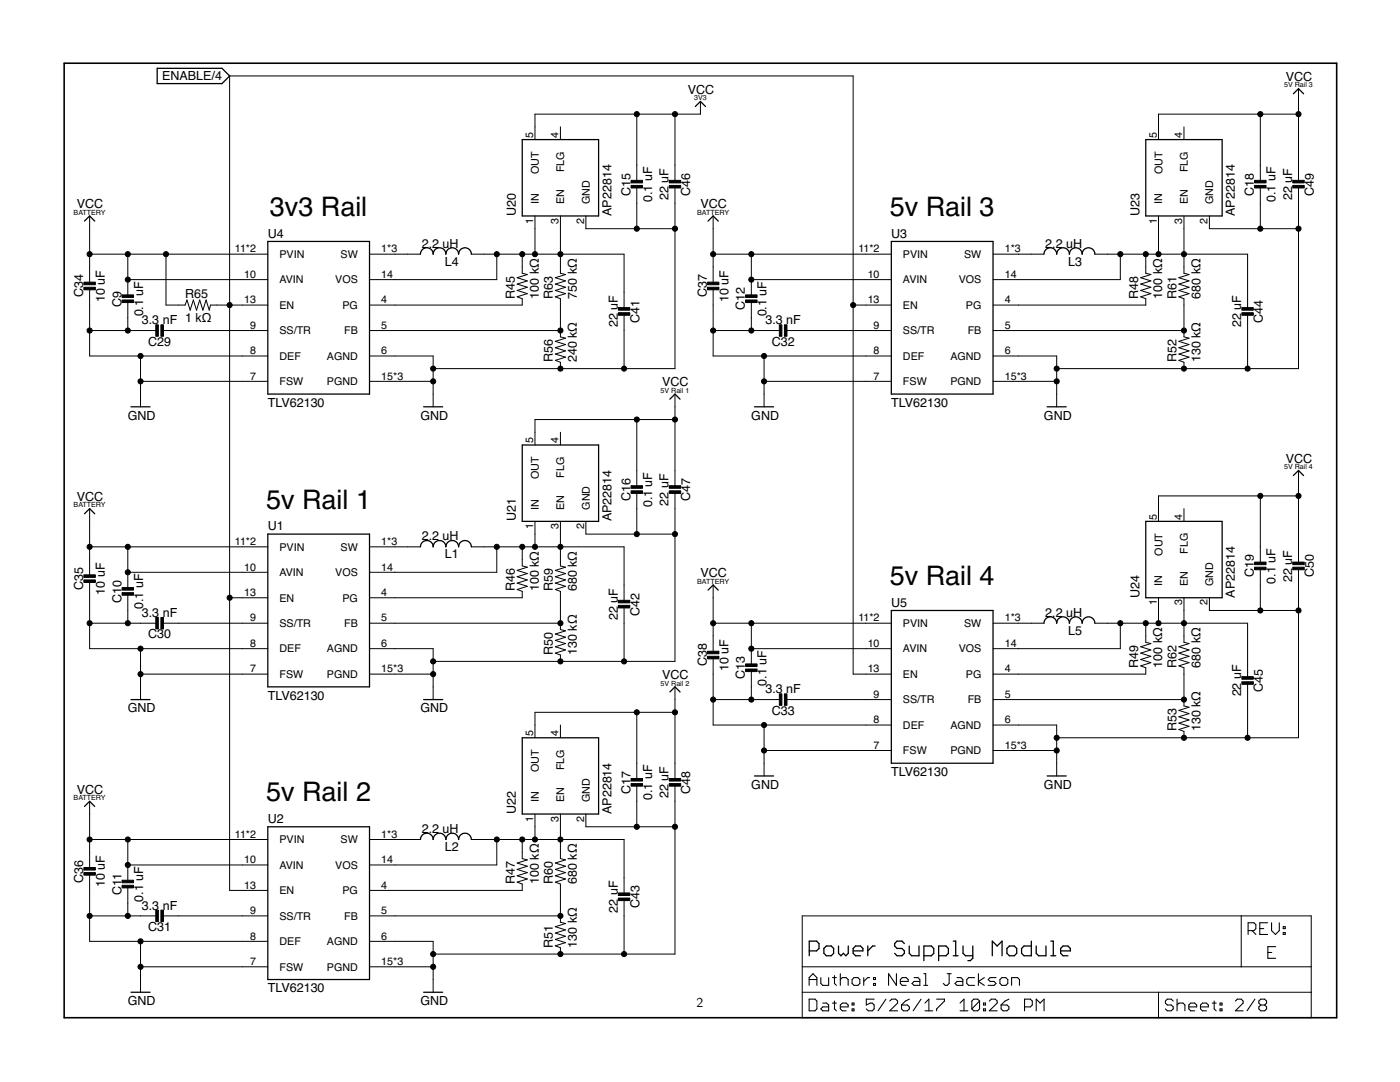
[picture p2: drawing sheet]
<svg xmlns="http://www.w3.org/2000/svg" width="279mm" height="216mm" viewBox="0 0 279 216" stroke-linecap="round" stroke-linejoin="round" font-family="sans-serif">
<g fill="none" stroke="#000" stroke-width=".25">
<path d="M31.4 13.6h12.9l1.5 1.6-1.5 1.5h-12.9zM258.1 18.7l1-1 1.1 1M104.2 27.9h15.3v15.2h-15.3zM138.8 21.3l1-1.1 1 1.1M228.7 27.9h15.2v15.2h-15.2zM16.9 44.1l1-1 1 1M53.4 48.2h20.3v30.4h-20.3zM83.9 50.7a1.27 1.27 0 0 1 1.3-1.3 1.27 1.27 0 0 1 1.2 1.3 1.27 1.27 0 0 1 1.3-1.3 1.27 1.27 0 0 1 1.3 1.3 1.27 1.27 0 0 1 1.3-1.3 1.27 1.27 0 0 1 1.2 1.3 1.27 1.27 0 0 1 1.3-1.3 1.27 1.27 0 0 1 1.3 1.3M141.3 44.1l1-1 1 1M177.9 48.2h20.3v30.4h-20.3zM208.3 50.7a1.27 1.27 0 0 1 1.3-1.3 1.27 1.27 0 0 1 1.3 1.3 1.27 1.27 0 0 1 1.3-1.3 1.27 1.27 0 0 1 1.2 1.3 1.27 1.27 0 0 1 1.3-1.3 1.27 1.27 0 0 1 1.3 1.3 1.27 1.27 0 0 1 1.2-1.3 1.27 1.27 0 0 1 1.3 1.3M133.7 79.7l1-1.1 1 1.1"/>
<path d="M26.1 81.2h3.9M84.5 81.2h3.8M104.2 88.8h15.3v15.2h-15.3zM150.6 81.2h3.8M209 81.2h3.8M258.1 94.9l1-1 1.1 1M16.9 102.5l1-1 1 1M53.4 106.6h20.3v30.5h-20.3zM83.9 109.1a1.27 1.27 0 0 1 1.3-1.2 1.27 1.27 0 0 1 1.2 1.2 1.27 1.27 0 0 1 1.3-1.2 1.27 1.27 0 0 1 1.3 1.2 1.27 1.27 0 0 1 1.3-1.2 1.27 1.27 0 0 1 1.2 1.2 1.27 1.27 0 0 1 1.3-1.2 1.27 1.27 0 0 1 1.3 1.2M141.3 117.8l1-1.1 1 1.1M228.7 104h15.2v15.3h-15.2zM26.1 139.6h3.9"/>
<path d="M84.5 139.6h3.8M133.7 138.1l1-1 1 1M177.9 121.8h20.3v30.5h-20.3zM208.3 124.4a1.27 1.27 0 0 1 1.3-1.3 1.27 1.27 0 0 1 1.3 1.3 1.27 1.27 0 0 1 1.3-1.3 1.27 1.27 0 0 1 1.2 1.3 1.27 1.27 0 0 1 1.3-1.3 1.27 1.27 0 0 1 1.3 1.3 1.27 1.27 0 0 1 1.2-1.3 1.27 1.27 0 0 1 1.3 1.3M104.2 147.2h15.3v15.2h-15.3zM150.6 154.8h3.8M209 154.8h3.8M16.9 160.9l1-1 1 1M53.4 165h20.3v30.5h-20.3zM83.9 167.5a1.27 1.27 0 0 1 1.3-1.2 1.27 1.27 0 0 1 1.2 1.2 1.27 1.27 0 0 1 1.3-1.2 1.27 1.27 0 0 1 1.3 1.2 1.27 1.27 0 0 1 1.3-1.2 1.27 1.27 0 0 1 1.2 1.2 1.27 1.27 0 0 1 1.3-1.2 1.27 1.27 0 0 1 1.3 1.2M26.1 198h3.9M84.5 198h3.8"/>
<path d="M161.5 189.7h1.5l.4-.4v-1l-.4-.5h-1.5v2.9M164.4 189.3l.5-.5h1l.5 .5v.9l-.5 .5h-1l-.5-.5zM167.3 188.8v1.4l.5 .5 .5-.5 .5 .5 .5-.5v-1.4M170.3 189.7h1.9v-.4l-.5-.5h-.9l-.5 .5v.9l.5 .5h.9M173.2 188.8v1.9M174.6 188.8h-.4l-1 .9M180.5 188.3l-.5-.5h-1l-.5 .5v.5l.5 .5h1l.5 .4v.5l-.5 .5h-1l-.5-.5M181.5 188.8v1.4l.4 .5h1.5v-1.9M184.4 190.7h1.5l.5-.5v-.9l-.5-.5h-1.5v2.9M187.3 190.7h1.5l.5-.5v-.9l-.5-.5h-1.5v2.9M190.2 187.8h.5v2.9M190.2 190.7h1"/>
<path d="M192.2 188.8v1.4l.5 .5h1.4M194.1 188.8v2.4l-.4 .5h-.5M198 190.7v-2.9l1 1 1-1v2.9M201 189.3l.4-.5h1l.5 .5v.9l-.5 .5h-1l-.4-.5zM205.8 187.8v2.9h-1.4l-.5-.5v-.9l.5-.5h1.4M206.8 188.8v1.4l.5 .5h1.4v-1.9M209.7 187.8h.5v2.9M209.7 190.7h1M211.7 189.7h1.9v-.4l-.5-.5h-.9l-.5 .5v.9l.5 .5h.9"/>
</g>
<path d="M12.8 12.6h254v190.5h-254z" fill="none" stroke="#000" stroke-width=".32"/>
<g fill="none" stroke="#000" stroke-width=".2">
<path d="M259.1 17.7v18.5M111.8 25.3v2.6M127.1 22.8v13.2M127.1 37.3v8.3M134.7 22.8v13.4M134.7 37.5v36.1h-48.3M139.8 20.2v2.6h-33v5.1M236.3 25.3v2.6M251.5 22.8v13.2M251.5 37.3v8.3M259.1 22.8h-27.9v5.1M259.1 37.5v36.1h-48.2"/>
<path d="M17.9 50.7h35.5M17.9 57.6v13.4h35.5M17.9 43.1v13.2M25.5 55.8h27.9M25.5 50.7v8.1M33.1 50.7v10.2h3.8l.4-1 .7 2 .6-2 .6 2 .7-2 .6 2 .6-2 .7 2 .2-1h11.4M73.7 50.7h10.2M94.1 50.7h30.4v10.9M99.1 50.7v5.1h-25.4M104.2 50.7v3.8l1 .3-2 .6 2 .6-2 .7 2 .6-2 .7 2 .6-2 .6 1 .4v1.3h-30.5M106.8 43.1v7.6M111.8 43.1v11.4l1.1 .3-2.1 .6 2.1 .6-2.1 .7 2.1 .6-2.1 .7 2.1 .6-2.1 .6 1 .4v7.6l1.1 .3-2.1 .6 2.1 .6-2.1 .7 2.1 .6-2.1 .7 2.1 .6-2.1 .6 1 .4v1.3"/>
<path d="M116.9 43.1v2.5h17.8M142.3 50.7h35.6M142.3 57.6v13.4h35.6M142.3 43.1v13.2M149.9 55.8h28M149.9 50.7v8.1M198.2 50.7h10.1M218.5 50.7h30.5v10.9M223.6 50.7v5.1h-25.4M228.7 50.7v3.8l1 .3-2.1 .6 2.1 .6-2.1 .7 2.1 .6-2.1 .7 2.1 .6-2.1 .6 1.1 .4v1.3h-30.5M231.2 43.1v7.6M236.3 43.1v11.4l1 .3-2 .6 2 .6-2 .7 2 .6-2 .7 2 .6-2 .6 1 .4v7.6l1 .3-2 .6 2 .6-2 .7 2 .6-2 .7 2 .6-2 .6 1 .4v1.3"/>
<path d="M241.4 43.1v2.5h17.7M17.9 66h13.2M25.5 60.1v5.9M28 76.1h25.4M28 71v10.2M32.4 66h21M73.7 66h38.1M73.7 71h12.7v10.2M73.7 76.1h12.7M124.5 62.9v10.7M134.7 78.6v18.6M142.3 66h13.2"/>
<path d="M149.9 60.1v5.9M152.5 76.1h25.4M152.5 71v10.2M156.8 66h21.1M170.3 60.9h7.6M198.2 66h38.1M198.2 71h12.7v10.2M198.2 76.1h12.7M249 62.9v10.7M111.8 86.3v2.5M127.1 83.7v13.2M127.1 98.2v8.4"/>
<path d="M134.7 83.7h-27.9v5.1M134.7 98.4v33.6h-48.3M251.5 99v13.2M259.1 99h-27.9v5M259.1 93.9v18.5M17.9 101.5v13.2M17.9 116v13.4h35.5M17.9 109.1h35.5M25.5 109.1v8.1M25.5 118.5v5.9M25.5 114.2h27.9M45.8 119.3h7.6"/>
<path d="M73.7 109.1h10.2M94.1 109.1h30.4v10.9M99.1 109.1v5.1h-25.4M104.2 109.1v3.8l1 .3-2 .6 2 .6-2 .7 2 .6-2 .7 2 .6-2 .6 1 .4v1.3h-30.5M106.8 104v5.1M111.8 104v8.9l1.1 .3-2.1 .6 2.1 .6-2.1 .7 2.1 .6-2.1 .7 2.1 .6-2.1 .6 1 .4v7.6l1.1 .3-2.1 .6 2.1 .6-2.1 .7 2.1 .6-2.1 .7 2.1 .6-2.1 .6 1 .4v1.3M116.9 104v2.6h17.8M142.3 116.7v13.2M231.2 119.3v5.1M236.3 101.5v2.5M236.3 119.3v8.9l1 .2-2 .7 2 .6-2 .6 2 .7-2 .6 2 .6-2 .7 1 .3v7.7l1 .2-2 .7 2 .6-2 .6 2 .7-2 .6 2 .6-2 .7 1 .3v1.3M241.4 119.3v2.5h17.7"/>
<path d="M251.5 113.4v8.4M259.1 113.7v33.5h-48.2M17.9 124.4h13.2M28 134.5h25.4M28 129.4v10.2M32.4 124.4h21M73.7 124.4h38.1M73.7 129.4h12.7v10.2M73.7 134.5h12.7M124.5 121.3v10.7M134.7 137.1v18.5M142.3 124.4h35.6"/>
<path d="M142.3 131.2v13.5h35.6M142.3 139.6h13.2M149.9 129.4h28M149.9 124.4v8.1M149.9 133.8v5.8M156.8 139.6h21.1M177.9 134.5h-7.6v-119.3h-124.5v162.5h7.6M198.2 124.4h10.1M198.2 139.6h38.1M218.5 124.4h30.5v10.9M223.6 124.4v5h-25.4M228.7 124.4v3.8l1 .2-2.1 .7 2.1 .6-2.1 .6 2.1 .7-2.1 .6 2.1 .6-2.1 .7 1.1 .3v1.3h-30.5"/>
<path d="M249 136.5v10.7M17.9 159.9v13.2M111.8 144.7v2.5M127.1 142.1v13.2M127.1 156.6v8.4M134.7 142.1h-27.9v5.1M134.7 156.9v33.5h-48.3M152.5 144.7v10.1M152.5 149.8h25.4M198.2 144.7h12.7v10.1M198.2 149.8h12.7M17.9 174.4v13.4h35.5"/>
<path d="M17.9 167.5h35.5M25.5 167.5v8.1M25.5 176.9v5.9M25.5 172.6h27.9M73.7 167.5h10.2M94.1 167.5h30.4v10.9M99.1 167.5v5.1h-25.4M104.2 167.5v3.8l1 .3-2 .6 2 .6-2 .7 2 .6-2 .7 2 .6-2 .6 1 .4v1.3h-30.5M106.8 162.4v5.1M111.8 162.4v8.9l1.1 .3-2.1 .6 2.1 .6-2.1 .7 2.1 .6-2.1 .7 2.1 .6-2.1 .6 1 .4v7.6l1.1 .3-2.1 .6 2.1 .6-2.1 .7 2.1 .6-2.1 .7 2.1 .6-2.1 .6 1 .4v1.3M116.9 162.4v2.6h17.8M124.5 179.7v10.7"/>
<path d="M17.9 182.8h13.2M28 192.9h25.4M28 187.8v10.2M32.4 182.8h21M73.7 182.8h38.1M73.7 192.9h12.7M73.7 187.8h12.7v10.2M160.1 182.8h101.6v20.3h-101.6zM160.1 198h101.6M160.1 192.9h101.6M231.2 198v5.1M247.7 182.8v10.1"/>
</g>
<g fill="none" stroke="#000" stroke-width=".21">
<path d="M161.5 196.6v-1.5l.7-.8 .8 .8v1.5M161.5 199.4h1.1l.4 .3v1.6l-.4 .4h-1.1zM161.5 195.5h1.5M163.8 195.1v1.1l.4 .4h1.2v-1.5M166.1 195.1h.8M166.5 194.7v1.5l.4 .4M166.5 199.7v1.6l.4 .4M167.7 194.3v2.3M167.7 195.5l.4-.4h.8l.4 .4v1.1M170.4 195.1h.8l.4 .4v.7l-.4 .4h-.8l-.3-.4v-.7zM172.4 195.1v1.5M173.5 195.1h-.3l-.8 .7"/>
<path d="M174.3 195.1h.4v.4h-.4zM174.3 196.2h.4v.4h-.4zM174.5 199.4h-1.6v1.1l.8-.3h.4l.4 .3v.8l-.4 .4h-.8l-.4-.4M176.8 199.4l-1.6 2.3M177.6 199.7l.4-.3h.8l.3 .3v.5l-1.5 1.5h1.5M178.9 194.3v2.3l-1.6-2.3v2.3M179.7 195.8h1.6v-.3l-.5-.4h-.7l-.4 .4v.7l.4 .4h.7M181.5 199.4l-.8 .3-.8 .8M182.4 195.1h.8l.4 .4v1.1h-1.2l-.4-.4 .4-.4h1.2M183.8 199.4l-1.6 2.3M184.4 196.6h.7M184.4 194.3h.3v2.3"/>
<path d="M186.9 199.4h1.6v.3l-1.6 1.6v.4M189 194.3h.8M189.4 194.3v1.9l-.4 .4h-.4l-.3-.4M191 195.1h.8l.4 .4v1.1h-1.2l-.4-.4 .4-.4h1.2M194.5 195.1h-1.2l-.4 .4v.7l.4 .4h1.2M195.3 194.3v2.3M195.5 199.7v1.6l-.4 .4h-.8l-.3-.4M195.5 199.7l-.4-.3h-.8l-.3 .3v1.6M195.5 199.7l-1.5 1.6M196.4 195.1l-1.1 .7 1.1 .8M197.4 199.7l.4-.3h.8l.4 .3v.5l-1.6 1.5h1.6M198.8 195.1h-1.2l-.4 .4 .4 .3h.8l.4 .4-.4 .4h-1.2"/>
<path d="M199.6 195.5l.3-.4h.8l.4 .4v.7l-.4 .4h-.8l-.3-.4zM201.4 199.4l-.8 .3-.8 .8M201.9 196.6v-1.5h1.2l.4 .4v1.1M234.1 199.7l-.4-.3h-.7l-.4 .3v.5l.4 .3h.7l.4 .4v.4l-.4 .4h-.7l-.4-.4M234.9 199.4v2.3M242.3 199.7v1.6l.4 .4M246.5 199.7l.4-.3h.8l.4 .3v.5l-1.6 1.5h1.6M249.1 185.7h1.2l.3-.4v-.8l-.3-.4h-1.2v2.4M249.9 185.7l.7 .8M250.4 199.4l-1.5 2.3M251.4 185.3h.8M253 184.1h-1.6v2.4h1.6"/>
<path d="M253 190.1h.8M253.8 184.1v1.6l.8 .8 .7-.8v-1.6M254.6 188.9h-1.6v2.3h1.6M256.1 186.1h.4v.4h-.4zM256.1 184.9h.4v.4h-.4zM164.2 200.2h.8l.4 .3v1.2h-1.2l-.4-.4 .4-.4h1.2M166.1 200.2h.8M167.7 200.9h1.6v-.4l-.4-.3h-.8l-.4 .3v.8l.4 .4h.8M170.1 201.3h.3v.4h-.3zM170.1 200.2h.3v.3h-.3zM179.9 200.5h1.2l.4 .4v.4l-.4 .4h-.8l-.4-.4zM184.6 201.7h1.5"/>
<path d="M184.6 200.2l.8-.8v2.3M191.6 201.7h1.6M191.6 200.2l.8-.8v2.3M196.3 201.3h.4v.4h-.4zM196.3 200.2h.4v.3h-.4zM199.8 200.5h1.2l.4 .4v.4l-.4 .4h-.8l-.4-.4zM204.5 200.9h1.1l.4-.4v-.8l-.4-.3h-1.1v2.3M206.8 201.7v-2.3l.8 .8 .8-.8v2.3M234.9 200.5l.4-.3h.8l.4 .3v1.2M237.3 200.9h1.5v-.4l-.4-.3h-.8l-.3 .3v.8l.3 .4h.8M239.6 200.9h1.6v-.4l-.4-.3h-.8l-.4 .3v.8l.4 .4h.8M241.9 200.2h.8"/>
<path d="M243.5 201.3h.4v.4h-.4zM243.5 200.2h.4v.3h-.4zM251.6 200.5l-.4 .4v.4l.4 .4h.8l.4-.4v-.4l-.4-.4M251.6 200.5l-.4-.3v-.5l.4-.3h.8l.4 .3v.5l-.4 .3M251.6 200.5h.8"/>
</g>
<g fill="#000" stroke="#000" stroke-width=".2">
<path d="M125.9 36h2.3v.5h-2.3zM125.9 37h2.3v.5h-2.3zM133.6 37h2.2v.5h-2.2zM133.6 36h2.2v.5h-2.2zM250.4 36h2.3v.5h-2.3zM250.4 37h2.3v.5h-2.3zM258 37h2.3v.5h-2.3zM258 36h2.3v.5h-2.3zM16.7 56.3h2.3v.5h-2.3zM16.7 57.3h2.3v.5h-2.3zM24.4 58.8h2.2v.6h-2.2zM24.4 59.9h2.2v.5h-2.2z"/>
<path d="M141.2 56.3h2.3v.5h-2.3zM141.2 57.3h2.3v.5h-2.3zM148.8 58.8h2.3v.6h-2.3zM148.8 59.9h2.3v.5h-2.3zM31.1 64.8h.5v2.3h-.5zM32.1 64.8h.5v2.3h-.5zM123.4 62.4h2.3v.5h-2.3zM123.4 61.4h2.3v.5h-2.3zM155.5 64.8h.5v2.3h-.5zM156.5 64.8h.6v2.3h-.6zM247.8 62.4h2.3v.5h-2.3zM247.8 61.4h2.3v.5h-2.3z"/>
<path d="M125.9 96.9h2.3v.5h-2.3zM125.9 97.9h2.3v.5h-2.3zM133.6 97.9h2.2v.5h-2.2zM133.6 96.9h2.2v.5h-2.2zM16.7 114.7h2.3v.5h-2.3zM16.7 115.7h2.3v.5h-2.3zM24.4 117.2h2.2v.6h-2.2zM24.4 118.3h2.2v.5h-2.2zM123.4 119.8h2.3v.5h-2.3zM250.4 112.2h2.3v.5h-2.3zM250.4 113.2h2.3v.5h-2.3zM258 113.2h2.3v.5h-2.3z"/>
<path d="M258 112.2h2.3v.5h-2.3zM31.1 123.2h.5v2.3h-.5zM32.1 123.2h.5v2.3h-.5zM123.4 120.8h2.3v.5h-2.3zM141.2 129.9h2.3v.6h-2.3zM141.2 131h2.3v.5h-2.3zM148.8 132.5h2.3v.5h-2.3zM148.8 133.5h2.3v.5h-2.3zM155.5 138.5h.5v2.2h-.5zM156.5 138.5h.6v2.2h-.6zM247.8 136h2.3v.5h-2.3zM247.8 135h2.3v.5h-2.3z"/>
<path d="M125.9 155.3h2.3v.6h-2.3zM125.9 156.4h2.3v.5h-2.3zM133.6 156.4h2.2v.5h-2.2zM133.6 155.3h2.2v.6h-2.2zM16.7 173.1h2.3v.5h-2.3zM16.7 174.1h2.3v.5h-2.3zM24.4 175.6h2.2v.5h-2.2zM24.4 176.7h2.2v.5h-2.2zM123.4 179.2h2.3v.5h-2.3zM123.4 178.2h2.3v.5h-2.3zM31.1 181.6h.5v2.3h-.5zM32.1 181.6h.5v2.3h-.5z"/>
</g>
<g fill="#000" stroke="#000" stroke-width=".2">
<circle cx="127.1" cy="22.8" r=".51"/>
<circle cx="134.7" cy="22.8" r=".51"/>
<circle cx="251.5" cy="22.8" r=".51"/>
<circle cx="259.1" cy="22.8" r=".51"/>
<circle cx="17.9" cy="50.7" r=".51"/>
<circle cx="25.5" cy="55.8" r=".51"/>
<circle cx="25.5" cy="50.7" r=".51"/>
<circle cx="33.1" cy="50.7" r=".51"/>
<circle cx="99.1" cy="50.7" r=".51"/>
<circle cx="104.2" cy="50.7" r=".51"/>
<circle cx="106.8" cy="50.7" r=".51"/>
<circle cx="111.8" cy="50.7" r=".51"/>
<circle cx="127.1" cy="45.6" r=".51"/>
<circle cx="134.7" cy="45.6" r=".51"/>
<circle cx="142.3" cy="50.7" r=".51"/>
<circle cx="149.9" cy="50.7" r=".51"/>
<circle cx="149.9" cy="55.8" r=".51"/>
<circle cx="223.6" cy="50.7" r=".51"/>
<circle cx="228.7" cy="50.7" r=".51"/>
<circle cx="231.2" cy="50.7" r=".51"/>
<circle cx="236.3" cy="50.7" r=".51"/>
<circle cx="251.5" cy="45.6" r=".51"/>
<circle cx="259.1" cy="45.6" r=".51"/>
<circle cx="17.9" cy="66" r=".51"/>
<circle cx="25.5" cy="66" r=".51"/>
<circle cx="28" cy="76.1" r=".51"/>
<circle cx="28" cy="71" r=".51"/>
<circle cx="45.8" cy="60.9" r=".51"/>
<circle cx="86.4" cy="73.6" r=".51"/>
<circle cx="86.4" cy="76.1" r=".51"/>
<circle cx="111.8" cy="73.6" r=".51"/>
<circle cx="111.8" cy="66" r=".51"/>
<circle cx="124.5" cy="73.6" r=".51"/>
<circle cx="142.3" cy="66" r=".51"/>
<circle cx="149.9" cy="66" r=".51"/>
<circle cx="152.5" cy="71" r=".51"/>
<circle cx="152.5" cy="76.1" r=".51"/>
<circle cx="170.3" cy="60.9" r=".51"/>
<circle cx="210.9" cy="76.1" r=".51"/>
<circle cx="210.9" cy="73.6" r=".51"/>
<circle cx="236.3" cy="73.6" r=".51"/>
<circle cx="236.3" cy="66" r=".51"/>
<circle cx="249" cy="73.6" r=".51"/>
<circle cx="127.1" cy="83.7" r=".51"/>
<circle cx="134.7" cy="83.7" r=".51"/>
<circle cx="251.5" cy="99" r=".51"/>
<circle cx="259.1" cy="99" r=".51"/>
<circle cx="17.9" cy="109.1" r=".51"/>
<circle cx="25.5" cy="109.1" r=".51"/>
<circle cx="25.5" cy="114.2" r=".51"/>
<circle cx="45.8" cy="119.3" r=".51"/>
<circle cx="99.1" cy="109.1" r=".51"/>
<circle cx="104.2" cy="109.1" r=".51"/>
<circle cx="106.8" cy="109.1" r=".51"/>
<circle cx="111.8" cy="109.1" r=".51"/>
<circle cx="127.1" cy="106.6" r=".51"/>
<circle cx="134.7" cy="106.6" r=".51"/>
<circle cx="17.9" cy="124.4" r=".51"/>
<circle cx="25.5" cy="124.4" r=".51"/>
<circle cx="28" cy="129.4" r=".51"/>
<circle cx="28" cy="134.5" r=".51"/>
<circle cx="86.4" cy="134.5" r=".51"/>
<circle cx="86.4" cy="132" r=".51"/>
<circle cx="111.8" cy="124.4" r=".51"/>
<circle cx="111.8" cy="132" r=".51"/>
<circle cx="124.5" cy="132" r=".51"/>
<circle cx="142.3" cy="139.6" r=".51"/>
<circle cx="142.3" cy="124.4" r=".51"/>
<circle cx="149.9" cy="139.6" r=".51"/>
<circle cx="149.9" cy="129.4" r=".51"/>
<circle cx="149.9" cy="124.4" r=".51"/>
<circle cx="223.6" cy="124.4" r=".51"/>
<circle cx="228.7" cy="124.4" r=".51"/>
<circle cx="231.2" cy="124.4" r=".51"/>
<circle cx="236.3" cy="139.6" r=".51"/>
<circle cx="236.3" cy="124.4" r=".51"/>
<circle cx="251.5" cy="121.8" r=".51"/>
<circle cx="259.1" cy="121.8" r=".51"/>
<circle cx="127.1" cy="142.1" r=".51"/>
<circle cx="134.7" cy="142.1" r=".51"/>
<circle cx="152.5" cy="144.7" r=".51"/>
<circle cx="152.5" cy="149.8" r=".51"/>
<circle cx="210.9" cy="147.2" r=".51"/>
<circle cx="210.9" cy="149.8" r=".51"/>
<circle cx="236.3" cy="147.2" r=".51"/>
<circle cx="249" cy="147.2" r=".51"/>
<circle cx="17.9" cy="167.5" r=".51"/>
<circle cx="25.5" cy="167.5" r=".51"/>
<circle cx="25.5" cy="172.6" r=".51"/>
<circle cx="99.1" cy="167.5" r=".51"/>
<circle cx="104.2" cy="167.5" r=".51"/>
<circle cx="106.8" cy="167.5" r=".51"/>
<circle cx="111.8" cy="167.5" r=".51"/>
<circle cx="127.1" cy="165" r=".51"/>
<circle cx="134.7" cy="165" r=".51"/>
<circle cx="17.9" cy="182.8" r=".51"/>
<circle cx="25.5" cy="182.8" r=".51"/>
<circle cx="28" cy="192.9" r=".51"/>
<circle cx="28" cy="187.8" r=".51"/>
<circle cx="86.4" cy="192.9" r=".51"/>
<circle cx="86.4" cy="190.4" r=".51"/>
<circle cx="111.8" cy="190.4" r=".51"/>
<circle cx="111.8" cy="182.8" r=".51"/>
<circle cx="124.5" cy="190.4" r=".51"/>
</g>
<g font-size="5.4">
<text x="53.9" y="43.1">3v3 Rail</text>
<text x="177.6" y="43.1">5v Rail 3</text>
<text x="53.1" y="101.5">5v Rail 1</text>
<text x="177.6" y="116.7">5v Rail 4</text>
<text x="53.1" y="159.9">5v Rail 2</text>
</g>
<text font-size="2.7" x="139" y="200.9">2</text>
<g font-size="2.5">
<text x="32.4" y="16">ENABLE/4</text>
<text x="256.6" y="16.2">VCC</text>
<text x="137.2" y="18.7">VCC</text>
<text x="15.3" y="41.6">VCC</text>
<text x="125.8" y="39" transform="rotate(-90 125.8 39)">C15</text>
<text x="130.1" y="40.3" transform="rotate(-90 130.1 40.3)">0.1 uF</text>
<text x="133.4" y="39.9" transform="rotate(-90 133.4 39.9)">22 uF</text>
<text x="137.8" y="39" transform="rotate(-90 137.8 39)">C46</text>
<text x="139.8" y="41.6">VCC</text>
<text x="250.3" y="39" transform="rotate(-90 250.3 39)">C18</text>
<text x="254.6" y="40.3" transform="rotate(-90 254.6 40.3)">0.1 uF</text>
<text x="257.9" y="39.9" transform="rotate(-90 257.9 39.9)">22 uF</text>
<text x="262.2" y="39" transform="rotate(-90 262.2 39)">C49</text>
<text x="53.4" y="47.4">U4</text>
<text x="103" y="43.1" transform="rotate(-90 103 43.1)">U20</text>
<text x="122" y="43.1" transform="rotate(-90 122 43.1)">AP22814</text>
<text x="177.9" y="47.4">U3</text>
<text x="227.4" y="43.1" transform="rotate(-90 227.4 43.1)">U23</text>
<text x="246.4" y="43.1" transform="rotate(-90 246.4 43.1)">AP22814</text>
<text x="84.2" y="49.4">2.2 uH</text>
<text x="88.8" y="53">L4</text>
<text x="208.6" y="49.4">2.2 uH</text>
<text x="213.2" y="53">L3</text>
<text x="16.6" y="59.3" transform="rotate(-90 16.6 59.3)">C34</text>
<text x="36.9" y="59.4">R65</text>
<text x="102.7" y="59.6" transform="rotate(-90 102.7 59.6)">R45</text>
<text x="107.5" y="59.6" transform="rotate(-90 107.5 59.6)">100 kΩ</text>
<text x="110.3" y="59.6" transform="rotate(-90 110.3 59.6)">R63</text>
<text x="115.1" y="59.6" transform="rotate(-90 115.1 59.6)">750 kΩ</text>
<text x="141.1" y="59.3" transform="rotate(-90 141.1 59.3)">C37</text>
<text x="227.2" y="59.6" transform="rotate(-90 227.2 59.6)">R48</text>
<text x="232" y="59.6" transform="rotate(-90 232 59.6)">100 kΩ</text>
<text x="234.8" y="59.6" transform="rotate(-90 234.8 59.6)">R61</text>
<text x="239.6" y="59.6" transform="rotate(-90 239.6 59.6)">680 kΩ</text>
<text x="20.9" y="60.3" transform="rotate(-90 20.9 60.3)">10 uF</text>
<text x="24.2" y="61.2" transform="rotate(-90 24.2 61.2)">C9</text>
<text x="28.3" y="64.7">3.3 nF 1 kΩ</text>
<text x="28.6" y="63.2" transform="rotate(-90 28.6 63.2)">0.1 uF</text>
<text x="123.3" y="65.3" transform="rotate(-90 123.3 65.3)">22 uF</text>
<text x="127.6" y="64.4" transform="rotate(-90 127.6 64.4)">C41</text>
<text x="145.4" y="60.3" transform="rotate(-90 145.4 60.3)">10 uF</text>
<text x="148.7" y="61.9" transform="rotate(-90 148.7 61.9)">C12</text>
<text x="152.8" y="64.7">3.3 nF</text>
<text x="153" y="63.2" transform="rotate(-90 153 63.2)">0.1 uF</text>
<text x="247.7" y="65.3" transform="rotate(-90 247.7 65.3)">22 uF</text>
<text x="252" y="64.4" transform="rotate(-90 252 64.4)">C44</text>
<text x="29.6" y="69">C29</text>
<text x="154" y="69">C32</text>
<text x="110.3" y="72.3" transform="rotate(-90 110.3 72.3)">R56</text>
<text x="115.1" y="72.3" transform="rotate(-90 115.1 72.3)">240 kΩ</text>
<text x="132.2" y="77.1">VCC</text>
<text x="234.8" y="72.3" transform="rotate(-90 234.8 72.3)">R52</text>
<text x="239.6" y="72.3" transform="rotate(-90 239.6 72.3)">130 kΩ</text>
<text x="25.5" y="83.7">GND</text>
<text x="53.4" y="81.2">TLV62130</text>
<text x="83.9" y="83.7">GND</text>
<text x="149.9" y="83.7">GND</text>
<text x="177.9" y="81.2">TLV62130</text>
<text x="208.4" y="83.7">GND</text>
<text x="256.6" y="92.4">VCC</text>
<text x="15.3" y="100">VCC</text>
<text x="125.8" y="100" transform="rotate(-90 125.8 100)">C16</text>
<text x="130.1" y="101.2" transform="rotate(-90 130.1 101.2)">0.1 uF</text>
<text x="133.4" y="100.9" transform="rotate(-90 133.4 100.9)">22 uF</text>
<text x="137.8" y="100" transform="rotate(-90 137.8 100)">C47</text>
<text x="53.4" y="105.8">U1</text>
<text x="84.2" y="107.8">2.2 uH</text>
<text x="103" y="104" transform="rotate(-90 103 104)">U21</text>
<text x="122" y="104" transform="rotate(-90 122 104)">AP22814</text>
<text x="88.8" y="111.4">L1</text>
<text x="16.6" y="117.8" transform="rotate(-90 16.6 117.8)">C35</text>
<text x="20.9" y="118.7" transform="rotate(-90 20.9 118.7)">10 uF</text>
<text x="102.7" y="118" transform="rotate(-90 102.7 118)">R46</text>
<text x="107.5" y="118" transform="rotate(-90 107.5 118)">100 kΩ</text>
<text x="110.3" y="118" transform="rotate(-90 110.3 118)">R59</text>
<text x="115.1" y="118" transform="rotate(-90 115.1 118)">680 kΩ</text>
<text x="139.8" y="115.2">VCC</text>
<text x="227.4" y="119.3" transform="rotate(-90 227.4 119.3)">U24</text>
<text x="246.4" y="119.3" transform="rotate(-90 246.4 119.3)">AP22814</text>
<text x="250.3" y="115.2" transform="rotate(-90 250.3 115.2)">C19</text>
<text x="254.6" y="116.5" transform="rotate(-90 254.6 116.5)">0.1 uF</text>
<text x="257.9" y="116.1" transform="rotate(-90 257.9 116.1)">22 uF</text>
<text x="262.2" y="115.2" transform="rotate(-90 262.2 115.2)">C50</text>
<text x="24.2" y="120.3" transform="rotate(-90 24.2 120.3)">C10</text>
<text x="28.3" y="123.1">3.3 nF</text>
<text x="28.6" y="121.6" transform="rotate(-90 28.6 121.6)">0.1 uF</text>
<text x="123.3" y="123.7" transform="rotate(-90 123.3 123.7)">22 uF</text>
<text x="127.6" y="122.8" transform="rotate(-90 127.6 122.8)">C42</text>
<text x="177.9" y="121.1">U5</text>
<text x="208.6" y="123.1">2.2 uH</text>
<text x="29.6" y="127.4">C30</text>
<text x="110.3" y="130.7" transform="rotate(-90 110.3 130.7)">R50</text>
<text x="115.1" y="130.7" transform="rotate(-90 115.1 130.7)">130 kΩ</text>
<text x="213.2" y="126.6">L5</text>
<text x="132.2" y="135.5">VCC</text>
<text x="141.1" y="133" transform="rotate(-90 141.1 133)">C38</text>
<text x="145.4" y="133.9" transform="rotate(-90 145.4 133.9)">10 uF</text>
<text x="148.7" y="135.5" transform="rotate(-90 148.7 135.5)">C13</text>
<text x="153" y="136.8" transform="rotate(-90 153 136.8)">0.1 uF</text>
<text x="227.2" y="133.2" transform="rotate(-90 227.2 133.2)">R49</text>
<text x="232" y="133.2" transform="rotate(-90 232 133.2)">100 kΩ</text>
<text x="234.8" y="133.2" transform="rotate(-90 234.8 133.2)">R62</text>
<text x="239.6" y="133.2" transform="rotate(-90 239.6 133.2)">680 kΩ</text>
<text x="25.5" y="142.1">GND</text>
<text x="53.4" y="139.6">TLV62130</text>
<text x="83.9" y="142.1">GND</text>
<text x="152.8" y="138.3">3.3 nF</text>
<text x="154" y="142.6">C33</text>
<text x="247.7" y="139" transform="rotate(-90 247.7 139)">22 uF</text>
<text x="252" y="138.1" transform="rotate(-90 252 138.1)">C45</text>
<text x="234.8" y="145.9" transform="rotate(-90 234.8 145.9)">R53</text>
<text x="239.6" y="145.9" transform="rotate(-90 239.6 145.9)">130 kΩ</text>
<text x="177.9" y="154.8">TLV62130</text>
<text x="15.3" y="158.4">VCC</text>
<text x="125.8" y="158.4" transform="rotate(-90 125.8 158.4)">C17</text>
<text x="130.1" y="159.7" transform="rotate(-90 130.1 159.7)">0.1 uF</text>
<text x="133.4" y="159.3" transform="rotate(-90 133.4 159.3)">22 uF</text>
<text x="137.8" y="158.4" transform="rotate(-90 137.8 158.4)">C48</text>
<text x="149.9" y="157.4">GND</text>
<text x="208.4" y="157.4">GND</text>
<text x="53.4" y="164.2">U2</text>
<text x="84.2" y="166.3">2.2 uH</text>
<text x="103" y="162.4" transform="rotate(-90 103 162.4)">U22</text>
<text x="122" y="162.4" transform="rotate(-90 122 162.4)">AP22814</text>
<text x="88.8" y="169.8">L2</text>
<text x="16.6" y="176.2" transform="rotate(-90 16.6 176.2)">C36</text>
<text x="20.9" y="177.1" transform="rotate(-90 20.9 177.1)">10 uF</text>
<text x="24.2" y="178.6" transform="rotate(-90 24.2 178.6)">C11</text>
<text x="28.6" y="180" transform="rotate(-90 28.6 180)">0.1 uF</text>
<text x="102.7" y="176.4" transform="rotate(-90 102.7 176.4)">R47</text>
<text x="107.5" y="176.4" transform="rotate(-90 107.5 176.4)">100 kΩ</text>
<text x="110.3" y="176.4" transform="rotate(-90 110.3 176.4)">R60</text>
<text x="115.1" y="176.4" transform="rotate(-90 115.1 176.4)">680 kΩ</text>
<text x="28.3" y="181.5">3.3 nF</text>
<text x="29.6" y="185.8">C31</text>
<text x="123.3" y="182.1" transform="rotate(-90 123.3 182.1)">22 uF</text>
<text x="127.6" y="181.2" transform="rotate(-90 127.6 181.2)">C43</text>
<text x="110.3" y="189.1" transform="rotate(-90 110.3 189.1)">R51</text>
<text x="115.1" y="189.1" transform="rotate(-90 115.1 189.1)">130 kΩ</text>
<text x="53.4" y="198">TLV62130</text>
<text x="25.5" y="200.5">GND</text>
<text x="83.9" y="200.5">GND</text>
</g>
<g font-size="2.1">
<text x="106.4" y="27.5" transform="rotate(-90 106.4 27.5)">5</text>
<text x="111.5" y="27.5" transform="rotate(-90 111.5 27.5)">4</text>
<text x="230.9" y="27.5" transform="rotate(-90 230.9 27.5)">5</text>
<text x="235.9" y="27.5" transform="rotate(-90 235.9 27.5)">4</text>
<text x="107.5" y="34.7" transform="rotate(-90 107.5 34.7)">OUT</text>
<text x="112.6" y="34.3" transform="rotate(-90 112.6 34.3)">FLG</text>
<text x="232" y="34.7" transform="rotate(-90 232 34.7)">OUT</text>
<text x="237" y="34.3" transform="rotate(-90 237 34.3)">FLG</text>
<text x="107.5" y="40.8" transform="rotate(-90 107.5 40.8)">IN</text>
<text x="112.6" y="40.8" transform="rotate(-90 112.6 40.8)">EN</text>
<text x="117.7" y="40.8" transform="rotate(-90 117.7 40.8)">GND</text>
<text x="232" y="40.8" transform="rotate(-90 232 40.8)">IN</text>
<text x="237" y="40.8" transform="rotate(-90 237 40.8)">EN</text>
<text x="242.1" y="40.8" transform="rotate(-90 242.1 40.8)">GND</text>
<text x="106.4" y="44.6" transform="rotate(-90 106.4 44.6)">1</text>
<text x="111.5" y="44.6" transform="rotate(-90 111.5 44.6)">3</text>
<text x="116.6" y="44.6" transform="rotate(-90 116.6 44.6)">2</text>
<text x="230.9" y="44.6" transform="rotate(-90 230.9 44.6)">1</text>
<text x="235.9" y="44.6" transform="rotate(-90 235.9 44.6)">3</text>
<text x="241" y="44.6" transform="rotate(-90 241 44.6)">2</text>
<text x="46.9" y="50.4">11*2</text>
<text x="55.8" y="51.5">PVIN</text>
<text x="68" y="51.5">SW</text>
<text x="76.1" y="50.4">1*3</text>
<text x="171.3" y="50.4">11*2</text>
<text x="180.2" y="51.5">PVIN</text>
<text x="192.4" y="51.5">SW</text>
<text x="200.5" y="50.4">1*3</text>
<text x="48.7" y="55.4">10</text>
<text x="55.8" y="56.6">AVIN</text>
<text x="66.9" y="56.6">VOS</text>
<text x="76.1" y="55.4">14</text>
<text x="173.2" y="55.4">10</text>
<text x="180.2" y="56.6">AVIN</text>
<text x="191.3" y="56.6">VOS</text>
<text x="200.5" y="55.4">14</text>
<text x="48.7" y="60.5">13</text>
<text x="49.9" y="65.6">9</text>
<text x="55.8" y="61.6">EN</text>
<text x="68.3" y="61.6">PG</text>
<text x="76.1" y="60.5">4</text>
<text x="76.1" y="65.6">5</text>
<text x="173.2" y="60.5">13</text>
<text x="174.4" y="65.6">9</text>
<text x="180.2" y="61.6">EN</text>
<text x="192.8" y="61.6">PG</text>
<text x="200.5" y="60.5">4</text>
<text x="200.5" y="65.6">5</text>
<text x="49.9" y="70.7">8</text>
<text x="55.8" y="66.7">SS/TR</text>
<text x="55.8" y="71.8">DEF</text>
<text x="65.2" y="71.8">AGND</text>
<text x="68.7" y="66.7">FB</text>
<text x="76.1" y="70.7">6</text>
<text x="174.4" y="70.7">8</text>
<text x="180.2" y="66.7">SS/TR</text>
<text x="180.2" y="71.8">DEF</text>
<text x="189.7" y="71.8">AGND</text>
<text x="193.1" y="66.7">FB</text>
<text x="200.5" y="70.7">6</text>
<text x="49.9" y="75.7">7</text>
<text x="55.8" y="76.9">FSW</text>
<text x="65.2" y="76.9">PGND</text>
<text x="76.1" y="75.7">15*3</text>
<text x="174.4" y="75.7">7</text>
<text x="180.2" y="76.9">FSW</text>
<text x="189.7" y="76.9">PGND</text>
<text x="200.5" y="75.7">15*3</text>
<text x="106.4" y="88.4" transform="rotate(-90 106.4 88.4)">5</text>
<text x="111.5" y="88.4" transform="rotate(-90 111.5 88.4)">4</text>
<text x="107.5" y="95.6" transform="rotate(-90 107.5 95.6)">OUT</text>
<text x="112.6" y="95.3" transform="rotate(-90 112.6 95.3)">FLG</text>
<text x="107.5" y="101.7" transform="rotate(-90 107.5 101.7)">IN</text>
<text x="112.6" y="101.7" transform="rotate(-90 112.6 101.7)">EN</text>
<text x="117.7" y="101.7" transform="rotate(-90 117.7 101.7)">GND</text>
<text x="106.4" y="105.6" transform="rotate(-90 106.4 105.6)">1</text>
<text x="111.5" y="105.6" transform="rotate(-90 111.5 105.6)">3</text>
<text x="116.6" y="105.6" transform="rotate(-90 116.6 105.6)">2</text>
<text x="230.9" y="103.7" transform="rotate(-90 230.9 103.7)">5</text>
<text x="235.9" y="103.7" transform="rotate(-90 235.9 103.7)">4</text>
<text x="46.9" y="108.8">11*2</text>
<text x="48.7" y="113.8">10</text>
<text x="55.8" y="109.9">PVIN</text>
<text x="68" y="109.9">SW</text>
<text x="76.1" y="108.8">1*3</text>
<text x="76.1" y="113.8">14</text>
<text x="232" y="110.9" transform="rotate(-90 232 110.9)">OUT</text>
<text x="237" y="110.5" transform="rotate(-90 237 110.5)">FLG</text>
<text x="48.7" y="118.9">13</text>
<text x="55.8" y="115">AVIN</text>
<text x="66.9" y="115">VOS</text>
<text x="76.1" y="118.9">4</text>
<text x="232" y="116.9" transform="rotate(-90 232 116.9)">IN</text>
<text x="237" y="116.9" transform="rotate(-90 237 116.9)">EN</text>
<text x="242.1" y="116.9" transform="rotate(-90 242.1 116.9)">GND</text>
<text x="49.9" y="124">9</text>
<text x="55.8" y="120">EN</text>
<text x="55.8" y="125.1">SS/TR</text>
<text x="68.3" y="120">PG</text>
<text x="68.7" y="125.1">FB</text>
<text x="76.1" y="124">5</text>
<text x="171.3" y="124">11*2</text>
<text x="180.2" y="125.1">PVIN</text>
<text x="192.4" y="125.1">SW</text>
<text x="200.5" y="124">1*3</text>
<text x="230.9" y="120.8" transform="rotate(-90 230.9 120.8)">1</text>
<text x="235.9" y="120.8" transform="rotate(-90 235.9 120.8)">3</text>
<text x="241" y="120.8" transform="rotate(-90 241 120.8)">2</text>
<text x="49.9" y="129.1">8</text>
<text x="55.8" y="130.2">DEF</text>
<text x="65.2" y="130.2">AGND</text>
<text x="76.1" y="129.1">6</text>
<text x="173.2" y="129.1">10</text>
<text x="180.2" y="130.2">AVIN</text>
<text x="191.3" y="130.2">VOS</text>
<text x="200.5" y="129.1">14</text>
<text x="49.9" y="134.2">7</text>
<text x="55.8" y="135.3">FSW</text>
<text x="65.2" y="135.3">PGND</text>
<text x="76.1" y="134.2">15*3</text>
<text x="173.2" y="134.2">13</text>
<text x="180.2" y="135.3">EN</text>
<text x="192.8" y="135.3">PG</text>
<text x="200.5" y="134.2">4</text>
<text x="174.4" y="139.2">9</text>
<text x="180.2" y="140.4">SS/TR</text>
<text x="193.1" y="140.4">FB</text>
<text x="200.5" y="139.2">5</text>
<text x="106.4" y="146.9" transform="rotate(-90 106.4 146.9)">5</text>
<text x="111.5" y="146.9" transform="rotate(-90 111.5 146.9)">4</text>
<text x="174.4" y="144.3">8</text>
<text x="174.4" y="149.4">7</text>
<text x="180.2" y="145.4">DEF</text>
<text x="189.7" y="145.4">AGND</text>
<text x="200.5" y="144.3">6</text>
<text x="200.5" y="149.4">15*3</text>
<text x="107.5" y="154.1" transform="rotate(-90 107.5 154.1)">OUT</text>
<text x="112.6" y="153.7" transform="rotate(-90 112.6 153.7)">FLG</text>
<text x="180.2" y="150.5">FSW</text>
<text x="189.7" y="150.5">PGND</text>
<text x="107.5" y="160.1" transform="rotate(-90 107.5 160.1)">IN</text>
<text x="112.6" y="160.1" transform="rotate(-90 112.6 160.1)">EN</text>
<text x="117.7" y="160.1" transform="rotate(-90 117.7 160.1)">GND</text>
<text x="46.9" y="167.2">11*2</text>
<text x="76.1" y="167.2">1*3</text>
<text x="106.4" y="164" transform="rotate(-90 106.4 164)">1</text>
<text x="111.5" y="164" transform="rotate(-90 111.5 164)">3</text>
<text x="116.6" y="164" transform="rotate(-90 116.6 164)">2</text>
<text x="48.7" y="172.2">10</text>
<text x="55.8" y="168.3">PVIN</text>
<text x="55.8" y="173.4">AVIN</text>
<text x="66.9" y="173.4">VOS</text>
<text x="68" y="168.3">SW</text>
<text x="76.1" y="172.2">14</text>
<text x="48.7" y="177.3">13</text>
<text x="55.8" y="178.4">EN</text>
<text x="68.3" y="178.4">PG</text>
<text x="76.1" y="177.3">4</text>
<text x="49.9" y="182.4">9</text>
<text x="55.8" y="183.5">SS/TR</text>
<text x="68.7" y="183.5">FB</text>
<text x="76.1" y="182.4">5</text>
<text x="49.9" y="187.5">8</text>
<text x="55.8" y="188.6">DEF</text>
<text x="65.2" y="188.6">AGND</text>
<text x="76.1" y="187.5">6</text>
<text x="49.9" y="192.6">7</text>
<text x="55.8" y="193.7">FSW</text>
<text x="65.2" y="193.7">PGND</text>
<text x="76.1" y="192.6">15*3</text>
</g>
<g font-size="1.4">
<text x="256.3" y="17.4">5V Rail 3</text>
<text x="138.5" y="20">3V3</text>
<text x="14.7" y="42.8">BATTERY</text>
<text x="139.1" y="42.8">BATTERY</text>
<text x="131.8" y="78.4">5V Rail 1</text>
<text x="256.3" y="93.6">5V Rail 4</text>
<text x="14.7" y="101.2">BATTERY</text>
<text x="139.1" y="116.5">BATTERY</text>
<text x="131.8" y="136.8">5V Rail 2</text>
<text x="14.7" y="159.6">BATTERY</text>
</g>
</svg>
